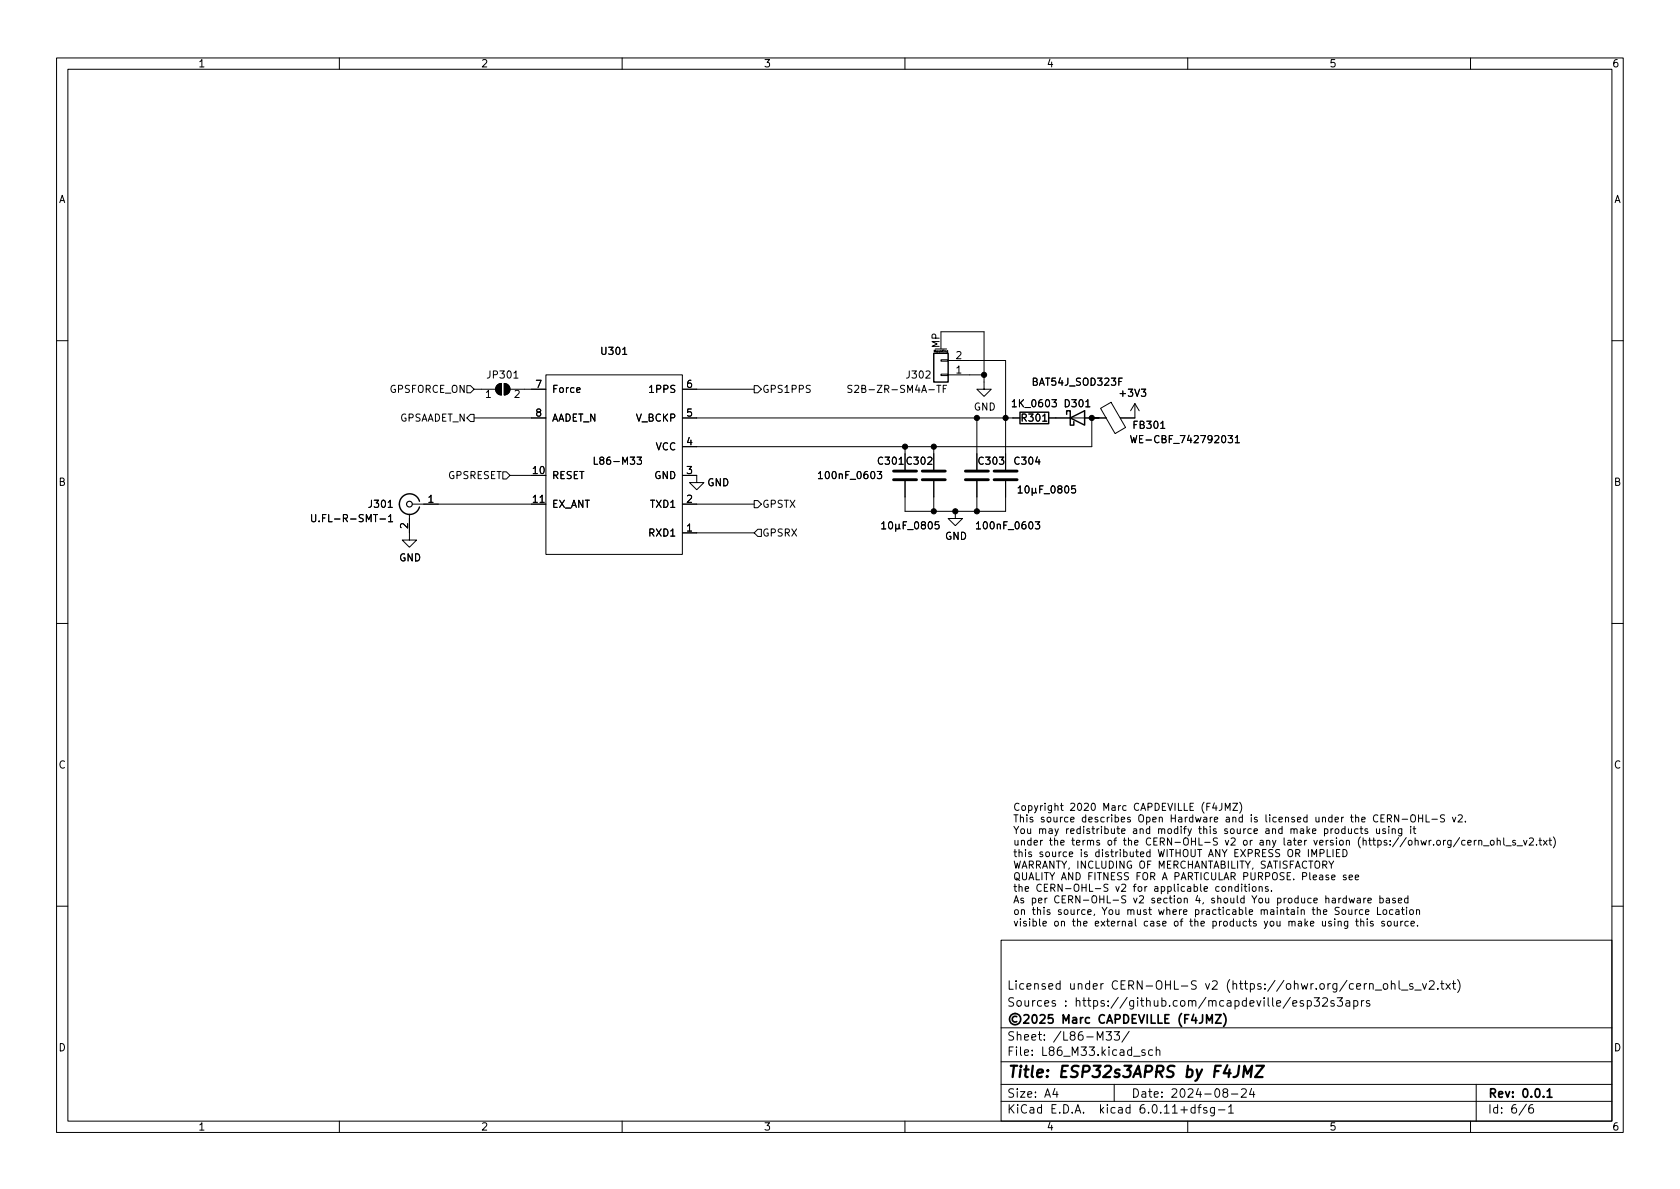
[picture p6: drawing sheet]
<svg xmlns="http://www.w3.org/2000/svg" width="297mm" height="210mm" viewBox="0 0 297 210" stroke-linecap="round" stroke-linejoin="round" font-family="sans-serif">
<g fill="none" stroke="#000" stroke-width=".18">
<path d="M10 10.2h277v190.1h-277zM12 12.2h273v186.1h-273zM60 10.2v2M110 10.2v2M160 10.2v2M210 10.2v2M260 10.2v2M10 60.2h2M82.5 68.2h.7l.6 .6-.6 .7h-.7zM83.2 73.3h.6v1.2h-.6l-.7-.6zM83.8 73.9h12.7M83.8 68.8h3.8"/>
<path d="M86 69.4l.4-.4v1.3M87.9 68.1l.7-.3v2a1.02 1.02 0 0 1-.9-.6 1.02 1.02 0 0 1 .2-1.1zM89.2 67.8a1.02 1.02 0 0 1 1 1 1.02 1.02 0 0 1-1 1zM90.2 68.8h6.3M90.9 66l.3-.4v1.3M90.9 66.9h.7M91.1 69.1l.5-.1 .2 .4-.8 .9h.8M96.5 66.3h24.1v31.7h-24.1zM110.1 62.7h.7M120.6 73.9h59.7M120.6 68.8h12.7M133.3 68.2h.7l.6 .6-.6 .7h-.7z"/>
<path d="M160 79v4.1M163.7 65.7l.5-.1 .3 .4-.8 .9h.8M164.2 68.9h1M165.1 79v4.1M165.4 61.7h2M165.6 68.1h.8M166 68.1v1.3M166.4 63.6h1.2v.3h-1.2zM166.4 66.2h1.2v.2h-1.2zM166.4 61.7v-3h7.6v10.1h1.3l-1.3 1.3-1.3-1.3h1.3M166.8 68.7h.4M167.4 68.1h-.6v1.3"/>
<path d="M167.6 62.3l-.2-.1v-.2h.2v.3l-.2 .1M167.6 66.3h6.4M167.6 63.7h10.2v19.4M172.7 73.9v9.2M184.4 74.5h.7M185.4 73.9h10.2M186 70.7h.8l-.4 .5 .3 .1v.5l-.2 .1-.5-.1M192 71.9h.7M193 73.9v5.1h-72.4M194.6 72.2l1.8-1.1 2.6 4.5-1.8 1.1zM197.8 67.5h.4M198.4 66.9h-.6v1.2"/>
<path d="M200.7 71.4v2.5h-2.6M200.7 71.4l.7 1.2M200.7 71.4l-.8 1.2M201.8 68.8h.8l-.4 .5 .3 .1v.6l-.2 .1-.5-.1M205.2 75.8h.8M217.1 77h.8l-.4 .5 .4 .1v.6l-.2 .1-.6-.1M218.4 77.4l.4-.4v1.3M218.4 78.3h.7M285 60.2h2M66 91h.8M67.2 91.8h1M68.6 89.7h.8"/>
<path d="M68.7 91.4l.4-.4v1.3M68.7 92.3h.7M72.4 90.9v4.6h1.3l-1.3 1.3-1.3-1.3h1.3M72.9 89.1h23.6M88.9 83.4h.6l.7 .7-.7 .6h-.6zM90.2 84.1h6.3M95.5 88.8h.7M112.6 80.8h.8l-.4 .5 .4 .1v.6l-.2 .1-.6-.1M120.6 84.1h2.6v1.2h1.3l-1.3 1.3-1.3-1.3h1.3M120.6 94.2h12.7M120.6 89.1h12.7M133.3 88.5h.7l.6 .6-.6 .7h-.7z"/>
<path d="M134 93.6h.6v1.3h-.6l-.7-.7zM155.1 83.4h.8l-.4 .5 .3 .1v.5l-.2 .1-.5-.1M155.9 92.6l.4-.3v1.2M155.9 93.5h.7M157.2 92.4l.2-.1a.68 .68 0 0 1 .4 .6 .68 .68 0 0 1-.4 .6l-.2-.1-.1-.4zM158.4 92.7v1.3M159 93.4l.2 .1M159 92.7l-.1 .8h-.4l-.1-.1M159 82.1h.7M159.7 92.9h.4M160 85.1v5.3h17.8v-5.3M160.3 92.3h-.6v1.2"/>
<path d="M160.5 93.7h1M161.8 92.4l.2-.1a.68 .68 0 0 1 .4 .6 .68 .68 0 0 1-.4 .6l-.2-.1-.1-.4zM163.1 92.8l-.2-.2 .1-.2 .1-.1h.4l.1 .2v.2l-.6 .2-.1 .1 .1 .4 .1 .1h.3l.2-.2v-.4l-.2-.1M164.2 92.4l.2-.1a.68 .68 0 0 1 .5 .6 .68 .68 0 0 1-.5 .6l-.2-.1-.1-.4zM165.1 85.1v5.3M166 92.3h-.6l-.1 .6 .2-.2 .4 .1 .1 .2v.4l-.2 .1-.5-.1M168.9 90.4v1.3h1.3l-1.3 1.3-1.3-1.3h1.3M172.7 85.1v5.3M180 86.3l.4-.4v1.3M180 87.2h.7M181.3 86l.2-.1a.68 .68 0 0 1 .5 .6 .68 .68 0 0 1-.5 .7l-.2-.1-.1-.4zM182.5 86.3v1.3"/>
<path d="M183 92.3h.8l-.4 .4 .4 .2v.5l-.2 .1-.6-.1M183.1 87l.2 .2M183.1 86.3l-.1 .8-.3 .1-.2-.2M183.4 80.8l-.3 .9h.8M183.8 86.5h.5M184.4 85.9h-.6v1.3M184.6 87.3h1M185.9 86l.2-.1a.68 .68 0 0 1 .5 .6 .68 .68 0 0 1-.5 .7l-.2-.1-.1-.4zM187.3 86.5l-.3-.3 .1-.2 .2-.1 .3 .1 .2 .2-.1 .1-.5 .2-.2 .2v.2l.3 .3h.2l.3-.3-.1-.3-.2-.1M188.4 86l.1-.1a.68 .68 0 0 1 .5 .6 .68 .68 0 0 1-.5 .7l-.1-.1-.2-.4zM190.1 85.9h-.6v.6l.1-.1 .5 .1 .1 .1-.1 .5-.2 .1-.4-.1M10 110.2h2"/>
<path d="M285 110.2h2M182.4 150.7l-.4-.1-.1 .2v.2l.5 .1v.3h-.5M184.3 148.6l-.3 .2M187.5 142.5h.5M187.7 142v1.1l.3 .2M189.1 151.1l.6-.2-.1-.2-.4-.1-.1 .2v.6h.5M189.3 144.9l.6-.1v-.2l-.4-.1-.2 .2 .1 .6h.5M193.1 142.1l.1-.1a.68 .68 0 0 1 .5 .7 .68 .68 0 0 1-.5 .6 .84 .84 0 0 1-.1-1.2zM195.9 156.4h-.5l-.2 .1v.3l.6 .3 .1 .3-.2 .2h-.5M197.5 146.6h.5M197.7 146.1v1.1l.3 .2M198.3 147l.6-.1v-.3h-.4l-.2 .1 .1 .6h.5"/>
<path d="M199 158.5l-.4-.1-.2 .1v.4l.5 .2 .1 .3-.2 .3-.5-.1M199.8 144.6l-.3-.1-.2 .2 .1 .2 .4 .1v.3h-.5M203.3 150.7l-.3-.1-.3 .3 .2 .5h.4M203.3 150.2v1.3M212.9 157.2l.6-.1-.1-.3h-.3l-.2 .2 .1 .6h.4M214.7 158.9l-.3-.1-.2 .2 .1 .2 .4 .1v.3h-.5M215.3 148.2h-.5l-.3 .2 .1 .3 .6 .3v.3l-.2 .1h-.5M216.6 148.6l.3 .8 .3-.8M217 146.6h-.3l-.2 .1 .1 .2 .4 .1v.3h-.5M217.7 148.3l.5-.1 .2 .3-.8 .9h.8M220 148.7l.3-.1 .2 .2v.4l-.2 .2h-.3l-.2-.2zM221.2 144.1v.1"/>
<path d="M221.2 144.5v.9M221.4 158.4l.4 .7 .4-.7M222.3 144.6l-.3-.1-.2 .2v.2l.5 .1v.3h-.5M222.8 148.7h.5l.1 .7M223.4 148.9l-.5 .1-.2 .1 .2 .3h.5M223.8 144.1v1.1l.2 .2M223.8 146.6h.5l.1 .8M224.4 146.9h-.4l-.2 .2 .2 .3 .4-.1M224.8 157.5v.1M225.9 158.9l.4-.1 .2 .3-.1 .5h-.5M225.9 158.8v1.3M227 148.2v1.1l.2 .1"/>
<path d="M228.3 146.7l.1-.1h.3l.1 .8M228.3 146.6v.8M230.3 155l.6-.1 .1-.2v-.3l-.7-.1v1.3M232.3 148.6l.3 .8 .3-.8M232.7 144.5v.8l.3 .1 .2-.2M234.2 146.6h.3l.3 .2-.1 .5h-.5M234.2 146.6v1.2M234.4 158.9l.2-.1 .3 .1 .1 .8M234.4 158.4v1.3M238 154.8l-.3-.1-.2 .2 .1 .2 .4 .1v.3h-.5M238.8 144.5h.5M239 144.1v1.1l.3 .2"/>
<path d="M240.5 148a1.46 1.46 0 0 0 0 1.9M243.4 146.6v.7l.3 .1 .2-.1M243.6 144.2a.6 .6 0 0 0-.8 .4 .6 .6 0 0 0 .6 .8l.2-.2M243.9 146.6v.8M244 158.9l.3-.1 .3 .3-.1 .5h-.5M244 158.4v1.3M249.4 146.1v.2M249.4 146.6v.8M249.8 146.6h.5M250 146.1v1.1l.3 .2M256.8 144.5l.3 .9 .3-.9M269.4 148.6l.3 .8 .3-.8"/>
<path d="M270.4 148.3l.5-.1 .2 .3-.8 .9h.8M271.7 149.3v.1M272.1 148.6h.5M272.3 148.2v1.1l.3 .1M272.9 148.6l.7 .8M273.6 148.6l-.7 .8M273.9 148.6h.4M274 148.2v1.1l.3 .1M274.6 148a1.46 1.46 0 0 1 0 1.9M10 160.2h2M177 166.3h108v32h-108zM184.4 163.3l.6-.1v-.2l-.4-.1-.2 .2 .1 .6h.5"/>
<path d="M186.6 177l-.4-.1-.2 .2 .1 .3 .5 .1v.4h-.6M187.4 174l-.4-.1-.3 .3v.4l.2 .3h.5M187.4 173.4v1.5M193.5 161.7l-.1 .2M200.7 162.5v1.1l.2 .2M210.4 162.9h.4M211.4 160.9h.3l.3 .2-.1 .6h-.5M211.4 160.9v1.2M211.5 173.5l-.6-.1-.2 .2v.4l.7 .3 .1 .3-.3 .3h-.6M214.5 163l.3-.1 .3 .3-.2 .5h-.4M214.5 162.9v1.3M220.9 161.3l.6-.1-.1-.3h-.3l-.2 .1v.7h.5"/>
<path d="M223 161l.2-.1h.3v.8M223 160.9v.8M223.5 162.9l.3 .9M224.1 162.9l-.4 1.2-.2 .1M227.9 163l.2-.1 .3 .1v.8M227.9 162.9v.9M231.1 177l.5-.1 .3 .3v.4l-.2 .3h-.6M232 160.9h.5M232.2 160.4v1.1l.3 .2M232.4 176.4h.9l-.5 .6 .4 .1v.7l-.2 .1h-.4l-.2-.1M233.8 162.9l.1 .8 .3 .1 .2-.2M233.9 176.6l.5-.2 .2 .2 .1 .3-.9 1h.9"/>
<path d="M234.4 162.9v.9M235.9 177l-.4-.1-.2 .2 .1 .3 .5 .1v.4h-.6M236.4 176.4h1l-.5 .6 .4 .1v.7l-.2 .1h-.5l-.2-.1M236.8 160.5l-.5-.1-.2 .3 .1 .3 .5 .2v.4l-.2 .1h-.4M238 177h.6v.9M238.6 177.3l-.5 .1a.29 .29 0 0 0-.2 .2 .29 .29 0 0 0 .2 .3h.5M239.4 177l.4-.1 .3 .3v.4l-.2 .3h-.5M239.4 176.9v1.5M239.7 162.9h.5M239.9 162.5v1.1l.3 .2M240.7 176.9v1M241.1 176.9l-.2 .1-.2 .2"/>
<path d="M242.1 177l-.3-.1-.2 .2v.3l.5 .1v.4h-.5M243.6 160.4v1.3h.6M244.8 163l-.3-.1-.2 .2v.2l.5 .1v.3h-.5M250.1 175.1h1.2M251.5 173.9l.4 1 .3-1M252.7 173.6l.6-.2 .2 .2 .1 .3-1 1h1M254.2 174.8v.1M254.7 173.9h.6M254.9 173.4v1.3l.4 .2M255.7 173.9l.7 1M256.4 173.9l-.7 1M256.8 173.9h.6"/>
<path d="M257 173.4v1.3l.4 .2M257.7 173.2a1.72 1.72 0 0 1 0 2.3M285 160.2h2M60 198.3v2M110 198.3v2M160 198.3v2M177 194.8h108M177 191.8h108M177 187.8h108M177 181.8h108M182.5 186.5v.1M182.5 185.7v.1"/>
<path d="M184.6 183.8v.1M184.6 183v.1M195.6 182.4h.9l-.5 .6 .4 .1v.7l-.2 .1h-.4l-.2-.1M197 191.8v3M197 182.4h.9l-.5 .6 .5 .1v.7l-.3 .1h-.4l-.2-.1M199.6 182.4l-1.2 1.9M203.8 185.7l-.4-.1-.3 .3v.4l.1 .3h.6M204.4 185.8l.2-.2 .4 .1 .1 .9M204.4 185.1v1.5M210 198.3v2M215.4 196.3h1.2M217.2 195.8l.4-.5v1.5"/>
<path d="M217.2 196.8h.9M217.7 193.5h1.2M219.5 192.7l.6-.2 .2 .2 .1 .3-1 1h1M221.3 192.5l-.4 1h1M221.6 193v1M260 198.3v2M261 191.8v6.5M271 195.3a.6 .6 0 0 0-.7 .7v.5l.1 .3h.5l.2-.1 .1-.5-.2-.2-.4-.1-.3 .3"/>
</g>
<g fill="none" stroke="#000" stroke-width=".3">
<path d="M179.8 179.8a.52 .52 0 0 0-.8 .4 .52 .52 0 0 0 .8 .4M181.1 179.6l.5-.2 .2 .2 .1 .3-.9 1h.9M182.6 179.6l.2-.2a.81 .81 0 0 1 .6 .7 .81 .81 0 0 1-.3 .8h-.1a.81 .81 0 0 1-.4-1.3zM183.9 179.6l.6-.2 .2 .2 .1 .3-1 1h1M186.1 179.4h-.7l-.1 .7 .3-.1 .5 .1 .1 .2-.1 .5-.2 .1-.6-.1M273.6 194h.8"/>
<circle cx="179.5" cy="180.2" r="1"/>
</g>
<path d="M158 84.8h4.1M158 83.3h4.1M163.1 84.8h4M163.1 83.3h4M170.7 84.8h4.1M170.7 83.3h4.1M175.8 84.8h4M175.8 83.3h4" fill="none" stroke="#000" stroke-width=".51"/>
<path d="M165.1 62.5h2.5v5.1h-2.5zM180.3 72.9h5.1v2h-5.1zM188.6 73.3v-.7h.6v2.6h.7v-.7M189.2 73.9l2.6-1.3v2.6zM74.2 88.6a1.81 1.81 0 0 0-2.8-.9 1.81 1.81 0 0 0 0 2.9 1.81 1.81 0 0 0 2.8-.9" fill="none" stroke="#000" stroke-width=".25"/>
<g fill="#000" stroke="#000" stroke-width=".18">
<path d="M87.9 68.1l.7-.3v2a1.02 1.02 0 0 1-.9-.6 1.02 1.02 0 0 1 .2-1.1zM89.2 67.8a1.02 1.02 0 0 1 1 1 1.02 1.02 0 0 1-1 1z"/>
<circle cx="160" cy="79" r=".46"/>
<circle cx="165.1" cy="79" r=".46"/>
<circle cx="172.7" cy="73.9" r=".46"/>
<circle cx="174" cy="66.3" r=".46"/>
<circle cx="177.8" cy="73.9" r=".46"/>
<circle cx="193" cy="73.9" r=".46"/>
<circle cx="165.1" cy="90.4" r=".46"/>
<circle cx="168.9" cy="90.4" r=".46"/>
<circle cx="172.7" cy="90.4" r=".46"/>
</g>
<circle cx="72.4" cy="89.1" r=".51" fill="none" stroke="#000" stroke-width=".2"/>
<g font-size="2.8">
<text x="178" y="191.2">Title:</text>
<text x="187.3" y="191.2">ESP32s3APRS</text>
<text x="209.8" y="191.2">by F4JMZ</text>
</g>
<g font-size="2.1">
<text x="178" y="178.5">Sources</text>
<text x="178" y="175.5">Licensed</text>
<text x="188.2" y="178.5">: https://github.com/mcapdeville/esp32s3aprs</text>
<text x="189" y="175.5">under</text>
<text x="196.6" y="175.5">CERN-OHL-S</text>
<text x="213.3" y="175.5">v2</text>
<text x="217.2" y="175.5">(https://ohwr.org/cern_ohl_s_v2.txt)</text>
<text x="178" y="184.5">Sheet:</text>
<text x="186.2" y="184.5">/L86-M33/</text>
<text x="187.7" y="181.5">Marc</text>
<text x="194.5" y="181.5">CAPDEVILLE (F4JMZ)</text>
<text x="178" y="187.2">File:</text>
<text x="184.4" y="187.2">L86_M33.kicad_sch</text>
<text x="178" y="197.4">KiCad</text>
<text x="178" y="194.6">Size:</text>
<text x="184.7" y="194.6">A4</text>
<text x="185.7" y="197.4">E.D.A.</text>
<text x="194.6" y="197.4">kicad</text>
<text x="200" y="194.6">Date:</text>
<text x="201.8" y="197.4">6.0.11+dfsg-1</text>
<text x="207" y="194.6">2024-08-24</text>
<text x="263" y="194.6">Rev:</text>
<text x="263" y="197.4">Id:</text>
<text x="267.1" y="197.4">6/6</text>
<text x="269.1" y="194.6">0.0.1</text>
</g>
<g font-size="1.8">
<text x="35" y="12.3">1</text>
<text x="85" y="12.3">2</text>
<text x="135" y="12.3">3</text>
<text x="185" y="12.3">4</text>
<text x="235" y="12.3">5</text>
<text x="285" y="12.3">6</text>
<text x="10.4" y="36.3">A</text>
<text x="285.4" y="36.3">A</text>
<text x="106" y="63.1">U301</text>
<text x="166.1" y="61.6" transform="rotate(-90 166.1 61.6)">MP</text>
<text x="168.9" y="63.5">2</text>
<text x="68.8" y="69.9">GPSFORCE_ON</text>
<text x="85.7" y="71.1">1</text>
<text x="85.9" y="67.3">JP301</text>
<text x="94.6" y="68.6">7</text>
<text x="97.5" y="69.9">Force</text>
<text x="114.5" y="69.9">1PPS</text>
<text x="121.2" y="68.6">6</text>
<text x="134.7" y="69.9">GPS1PPS</text>
<text x="149.6" y="69.9">S2B-ZR-SM4A-TF</text>
<text x="160" y="67.3">J302</text>
<text x="168.9" y="66">1</text>
<text x="182.3" y="68.6">BAT54J_SOD323F</text>
<text x="197.7" y="70.5">+3V3</text>
<text x="70.7" y="74.9">GPSAADET_N</text>
<text x="94.6" y="73.7">8</text>
<text x="97.5" y="74.9">AADET_N</text>
<text x="112.3" y="74.9">V_BCKP</text>
<text x="121.2" y="73.7">5</text>
<text x="172.1" y="73">GND</text>
<text x="178.7" y="72.4">1K_0603</text>
<text x="180.4" y="74.9">R301</text>
<text x="188" y="72.4">D301</text>
<text x="200.1" y="76.2">FB301</text>
<text x="94" y="83.8">10</text>
<text x="104.7" y="82.6">L86-M33</text>
<text x="115.9" y="80">VCC</text>
<text x="121.2" y="83.8">3</text>
<text x="121.2" y="78.7">4</text>
<text x="155" y="82.6">C301</text>
<text x="160" y="82.6">C302</text>
<text x="172.7" y="82.6">C303</text>
<text x="179.1" y="82.6">C304</text>
<text x="199.6" y="78.7">WE-CBF_742792031</text>
<text x="10.3" y="86.3">B</text>
<text x="75.5" y="88.9">1</text>
<text x="79.2" y="85.1">GPSRESET</text>
<text x="94" y="88.9">11</text>
<text x="97.5" y="85.1">RESET</text>
<text x="115.6" y="85.1">GND</text>
<text x="121.2" y="88.9">2</text>
<text x="125" y="86.4">GND</text>
<text x="144.4" y="85.1">100nF_0603</text>
<text x="285.3" y="86.3">B</text>
<text x="54.7" y="92.7">U.FL-R-SMT-1</text>
<text x="64.9" y="90.2">J301</text>
<text x="72.1" y="93.6" transform="rotate(-90 72.1 93.6)">2</text>
<text x="97.5" y="90.2">EX_ANT</text>
<text x="114.5" y="95.3">RXD1</text>
<text x="114.8" y="90.2">TXD1</text>
<text x="121.2" y="94">1</text>
<text x="134.7" y="90.2">GPSTX</text>
<text x="134.7" y="95.3">GPSRX</text>
<text x="167" y="95.8">GND</text>
<text x="172.3" y="94">100nF_0603</text>
<text x="70.5" y="99.6">GND</text>
<text x="10.3" y="136.3">C</text>
<text x="285.3" y="136.3">C</text>
<text x="179.1" y="143.4">Copyright</text>
<text x="189.1" y="143.4">2020</text>
<text x="195.1" y="143.4">Marc</text>
<text x="200.7" y="143.4">CAPDEVILLE (F4JMZ)</text>
<text x="179.1" y="145.4">This</text>
<text x="179.1" y="147.5">You</text>
<text x="179.1" y="149.5">under</text>
<text x="183.6" y="147.5">may</text>
<text x="183.9" y="145.4">source</text>
<text x="185.5" y="149.5">the</text>
<text x="188.5" y="147.5">redistribute</text>
<text x="189.6" y="149.5">terms</text>
<text x="191.3" y="145.4">describes</text>
<text x="196" y="149.5">of</text>
<text x="199" y="149.5">the</text>
<text x="200.5" y="147.5">and</text>
<text x="201.5" y="145.4">Open</text>
<text x="203.1" y="149.5">CERN-OHL-S</text>
<text x="205.1" y="147.5">modify</text>
<text x="207.3" y="145.4">Hardware</text>
<text x="212.5" y="147.5">this</text>
<text x="217.1" y="147.5">source</text>
<text x="217.2" y="145.4">and</text>
<text x="220.6" y="149.5">or</text>
<text x="223.7" y="149.5">any</text>
<text x="224.5" y="147.5">and</text>
<text x="224.5" y="145.4">licensed</text>
<text x="228" y="149.5">later</text>
<text x="229.1" y="147.5">make</text>
<text x="233.5" y="145.4">under</text>
<text x="233.6" y="149.5">version</text>
<text x="235.2" y="147.5">products</text>
<text x="240" y="145.4">the</text>
<text x="241.5" y="149.5">(https://ohwr.org/cern_ohl_s_v2.txt)</text>
<text x="244" y="145.4">CERN-OHL-S</text>
<text x="244.5" y="147.5">using</text>
<text x="258.2" y="145.4">v2.</text>
<text x="179.1" y="151.5">this</text>
<text x="179.1" y="153.6">WARRANTY, INCLUDING</text>
<text x="179.1" y="155.6">QUALITY AND FITNESS FOR A PARTICULAR PURPOSE.</text>
<text x="183.7" y="151.5">source</text>
<text x="191.1" y="151.5">is</text>
<text x="193.9" y="151.5">distributed</text>
<text x="201.5" y="153.6">OF MERCHANTABILITY, SATISFACTORY</text>
<text x="205.1" y="151.5">WITHOUT ANY EXPRESS OR IMPLIED</text>
<text x="231" y="155.6">Please</text>
<text x="238.4" y="155.6">see</text>
<text x="179.1" y="157.7">the</text>
<text x="179.1" y="159.7">As per</text>
<text x="179.1" y="161.8">on</text>
<text x="182.5" y="161.8">this</text>
<text x="183.2" y="157.7">CERN-OHL-S</text>
<text x="186.5" y="159.7">CERN-OHL-S</text>
<text x="187.1" y="161.8">source,</text>
<text x="195.1" y="161.8">You</text>
<text x="197.3" y="157.7">v2</text>
<text x="199.6" y="161.8">must</text>
<text x="200.6" y="159.7">v2</text>
<text x="200.6" y="157.7">for</text>
<text x="203.9" y="159.7">section</text>
<text x="204.4" y="157.7">applicable</text>
<text x="205.4" y="161.8">where</text>
<text x="211.9" y="159.7">4,</text>
<text x="211.9" y="161.8">practicable</text>
<text x="214.8" y="159.7">should</text>
<text x="215.4" y="157.7">conditions.</text>
<text x="222.2" y="159.7">You</text>
<text x="223.7" y="161.8">maintain</text>
<text x="226.7" y="159.7">produce</text>
<text x="233" y="161.8">the</text>
<text x="235.4" y="159.7">hardware</text>
<text x="237.1" y="161.8">Source</text>
<text x="244.7" y="161.8">Location</text>
<text x="245.1" y="159.7">based</text>
<text x="179.1" y="163.8">visible</text>
<text x="186.3" y="163.8">on</text>
<text x="189.7" y="163.8">the</text>
<text x="193.8" y="163.8">external</text>
<text x="202.6" y="163.8">case</text>
<text x="208.1" y="163.8">of</text>
<text x="211.1" y="163.8">the</text>
<text x="215.2" y="163.8">products</text>
<text x="224.5" y="163.8">you</text>
<text x="228.9" y="163.8">make</text>
<text x="235" y="163.8">using</text>
<text x="241.2" y="163.8">this</text>
<text x="245.8" y="163.8">source.</text>
<text x="10.3" y="186.3">D</text>
<text x="285.3" y="186.3">D</text>
<text x="35" y="200.3">1</text>
<text x="85" y="200.3">2</text>
<text x="135" y="200.3">3</text>
<text x="185" y="200.3">4</text>
<text x="235" y="200.3">5</text>
<text x="285" y="200.3">6</text>
</g>
<text font-size=".5" x="165" y="62.4">Mounting</text>
</svg>
